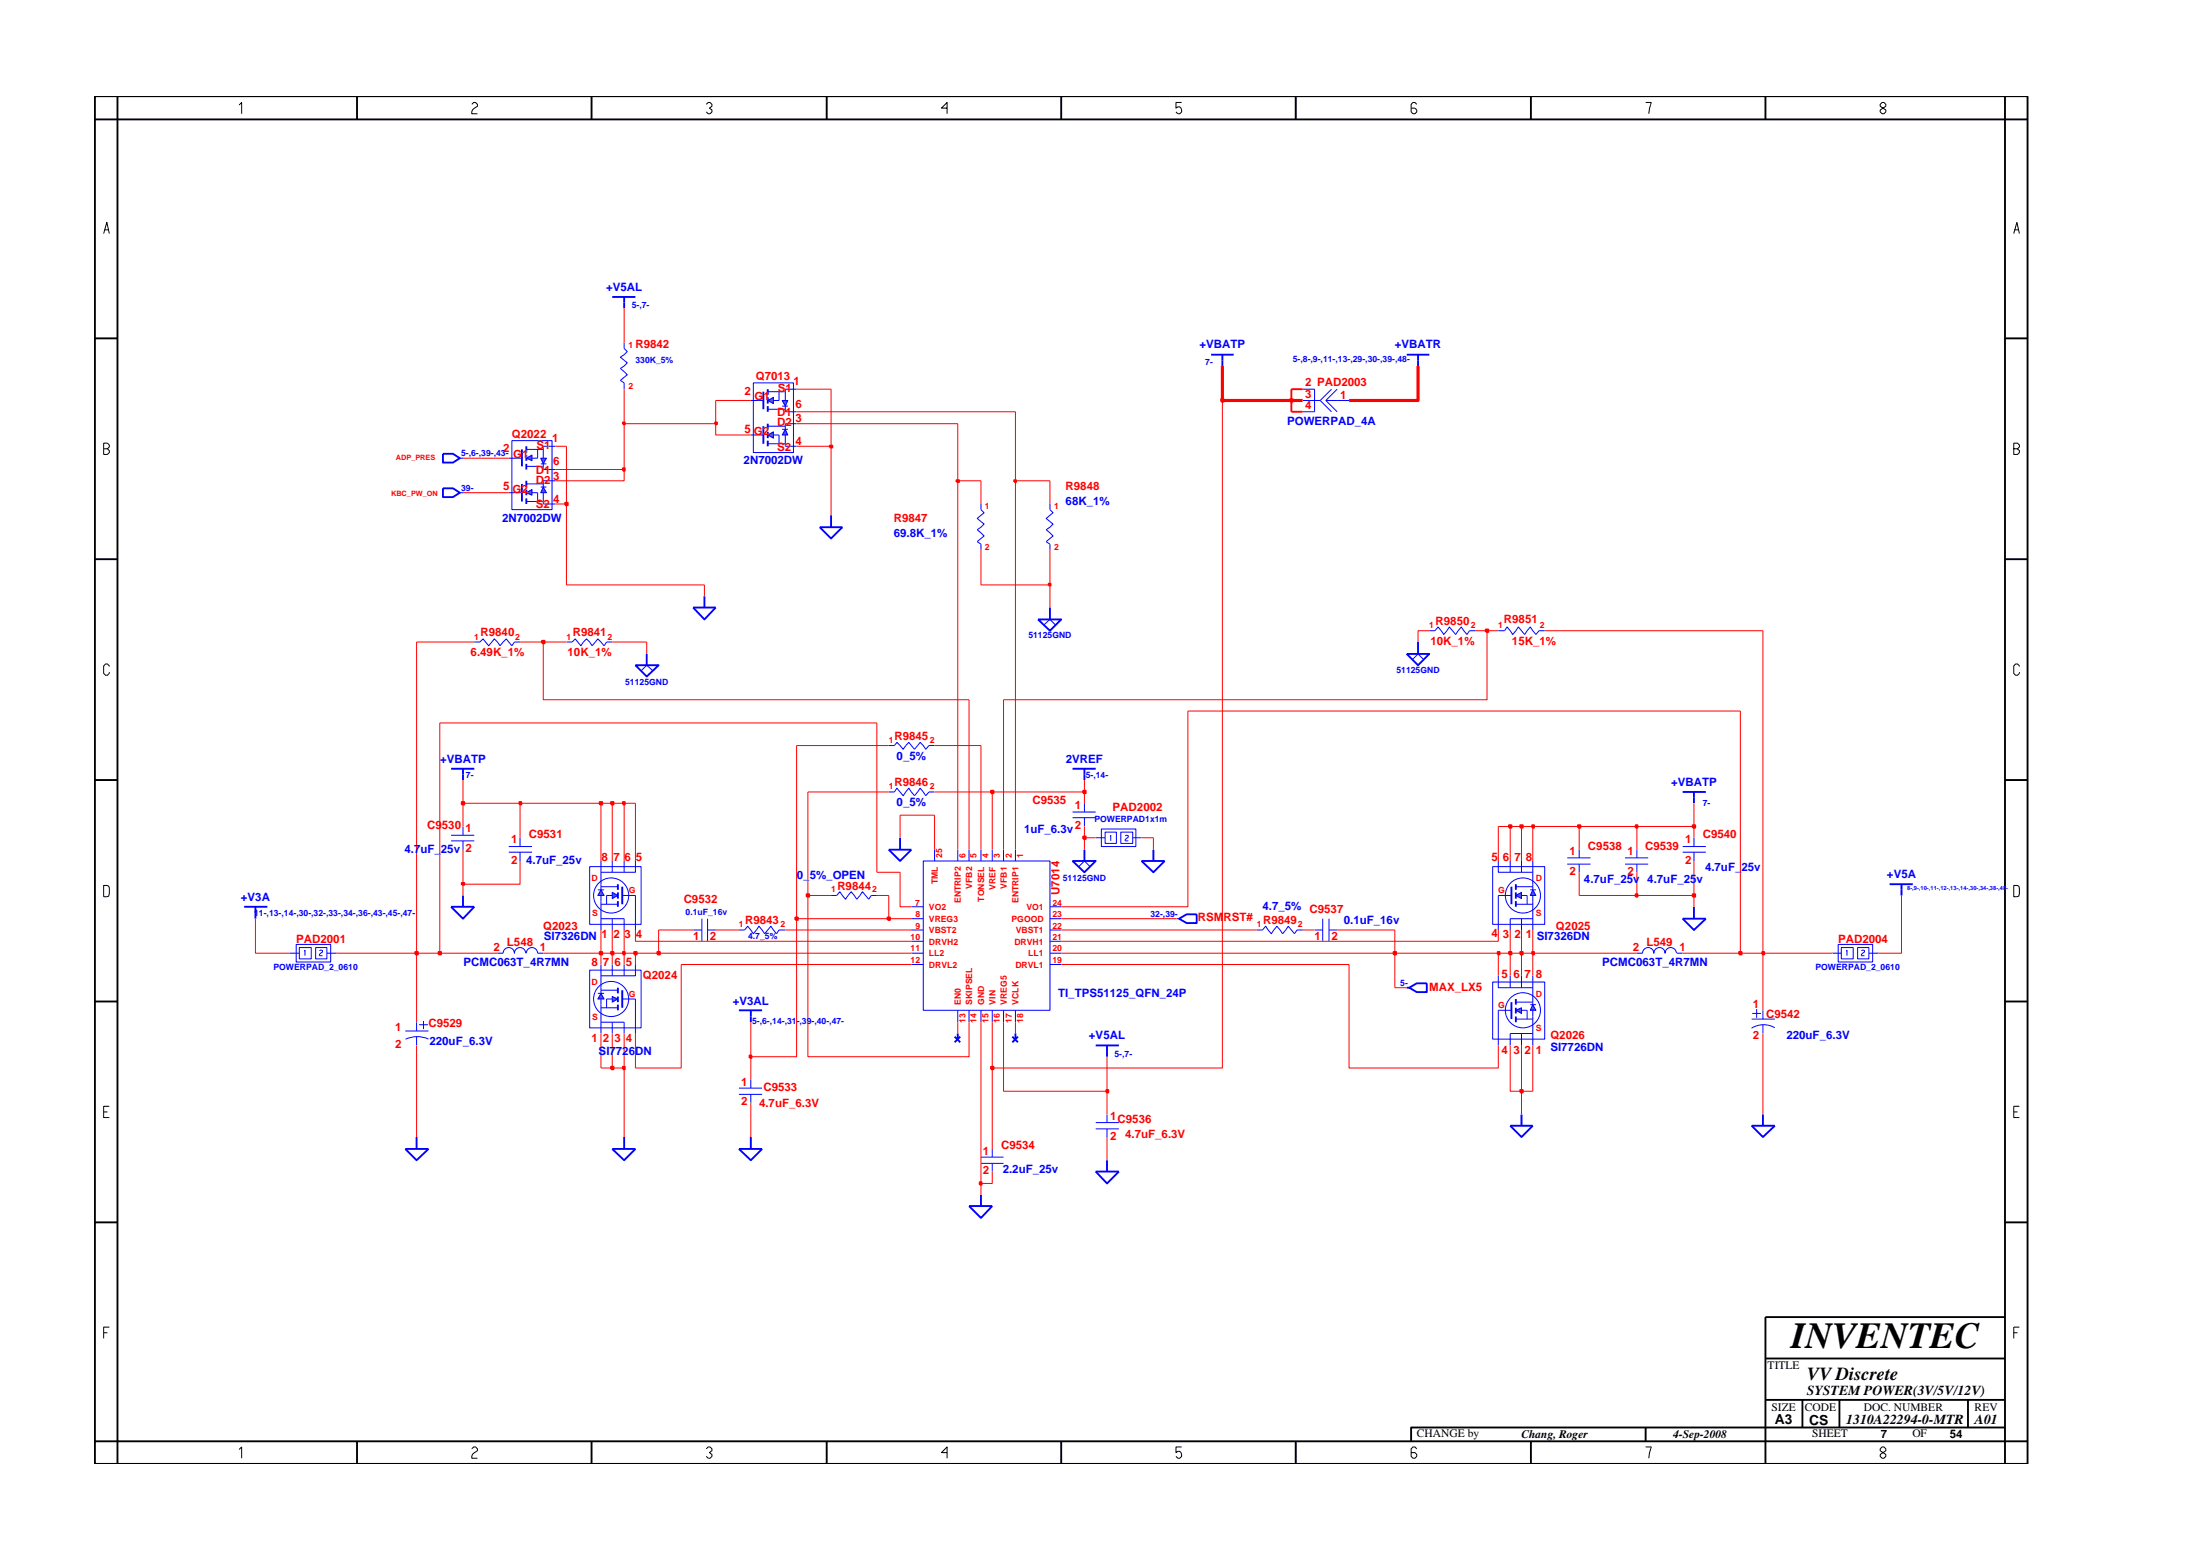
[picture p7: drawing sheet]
<svg xmlns="http://www.w3.org/2000/svg" width="297mm" height="210mm" viewBox="0 0 297 210" stroke-linecap="round" stroke-linejoin="round" font-family="sans-serif">
<g fill="none" stroke="#00f" stroke-width=".14">
<path d="M64 86.6h.8l.4-.4 .8 1 .7-1 .8 1 .9-1 .7 1 .4-.6h.7M193 85.1h.7l.5-.5 .7 1 .8-1 .8 1 .8-1 .8 1 .3-.5h.8M60.9 112.7h3.1M60.9 113.5h3.1M62.5 111.5v1.2M62.5 113.5v1.2M67.2 128.6h.7a.76 .76 0 0 1 .8-.7 .76 .76 0 0 1 .8 .7 .76 .76 0 0 1 .7-.7 .76 .76 0 0 1 .8 .7M71.1 128.6a.76 .76 0 0 1 .7-.7 .76 .76 0 0 1 .8 .7h.7M202.3 136.3h1.8M221 128.6h.8a.76 .76 0 0 1 .7-.7 .76 .76 0 0 1 .8 .7 .76 .76 0 0 1 .8-.7 .76 .76 0 0 1 .7 .7 .76 .76 0 0 1 .8-.7 .76 .76 0 0 1 .7 .7M226.4 128.6h.8M236.5 137.5h3.1"/>
<path d="M236.6 136.8h1.2M237.2 136.2v1.2M238 136.3v1.2M238 138.3v1.2M239.6 138.7a3 3 0 0 0-3.1 .1"/>
</g>
<path d="M110.7 71.1h3l-1.5 1.6zM112.2 69.5v1.6M144.8 103.7h3.1M146.4 103.7v1.6M255.1 119.3h3.2M256.7 119.3v1.5M204.1 135.2v2.3M227.2 124h3.1l-1.6 1.5zM228.7 122.4v1.6" fill="none" stroke="#00f" stroke-width=".25"/>
<path d="M207 135.6l.4 .7h-.8z" fill="#3c3cc8"/>
<path d="M206.6 135.6h.8M207 135.6l.4 .7h-.8z" fill="none" stroke="#00f" stroke-width=".14"/>
<path d="M204.7 136.3l.7-.3v.8z" fill="#3c3cc8"/>
<g fill="none" stroke="#00f" stroke-width=".14">
<path d="M68.7 66.5h1.8M86.6 90.5l.7-.7 .9 .7M190.7 89l.8-.7 .7 .7M54.7 139.1h3.2M56.2 138v1.1M56.2 139.9v1.2M56.6 138.3h1.2M57.2 137.8v1.1M169.7 125.5h.8l.4-.5 .7 1 .8-1 .8 1 .7-1 .9 1 .3-.5h.8M201.5 132.5h7.1v7.7h-7.1zM202.3 131.7v1.6h4.7M202.3 136.3v4.8"/>
<path d="M203.9 131.7v1.6M204.7 135.2h2.3M204.7 136.3l.7-.3v.8zM204.7 137.5h2.3M205.4 131.7v1.6M205.4 139.5v1.6M205.4 136.3h.8v1.2M207 131.7v3.9M207 136.3v4.8M207 139.5h-3.1v1.6M57.8 140.2a3.7 3.7 0 0 0-3 0"/>
<circle cx="205.6" cy="136.3" r="2.37"/>
</g>
<path d="M70.5 65.3v2.4M85.8 89.8h3.1l-1.6 1.5zM87.3 88.3v1.5M189.9 88.3h3.1l-1.5 1.5zM191.5 86.6v1.7M204.7 134.8v.8M204.7 136v.8M204.7 137.2v.8" fill="none" stroke="#00f" stroke-width=".25"/>
<path d="M73.3 65.7l.5 .8h-.8z" fill="#3c3cc8"/>
<path d="M73 65.7h.8M73.3 65.7l.5 .8h-.8z" fill="none" stroke="#00f" stroke-width=".14"/>
<path d="M71.1 66.5l.7-.4v.7z" fill="#3c3cc8"/>
<path d="M68.7 61.8h1.8M71.1 65.3h2.2M71.1 66.5l.7-.4v.7zM71.1 67.7h2.2M71.8 66.5h.8v1.2M73.3 66.5v1.5h1.7M75 64.9h-1.7v.8" fill="none" stroke="#00f" stroke-width=".14"/>
<path d="M70.5 60.6v2.3M71.1 64.9v.8M71.1 66.1v.7M71.1 67.3v.7" fill="none" stroke="#00f" stroke-width=".25"/>
<path d="M73 61.8h.8l-.5 .8z" fill="#3c3cc8"/>
<path d="M73 61.8h.8l-.5 .8zM73 62.6h.8" fill="none" stroke="#00f" stroke-width=".14"/>
<path d="M71.1 61.8l.7-.4v.8z" fill="#3c3cc8"/>
<path d="M69.1 59.5h5.4v9.3h-5.4zM71.1 62.9h2.2M71.1 61.8l.7-.4v.8zM71.1 60.6h2.2M72.6 60.6v1.2h-.8M73.3 62.6v.8h1.7M75 60.2h-1.7v1.6M84 120.8h1.8" fill="none" stroke="#00f" stroke-width=".14"/>
<path d="M71.1 60.2v.9M71.1 61.4v.8M71.1 62.6v.8M84 119.7v2.3" fill="none" stroke="#00f" stroke-width=".25"/>
<path d="M81.1 120.1l.5 .7h-.9z" fill="#3c3cc8"/>
<path d="M80.7 120.1h.9M81.1 120.1l.5 .7h-.9z" fill="none" stroke="#00f" stroke-width=".14"/>
<path d="M82.7 120.4l.7 .4-.7 .5z" fill="#3c3cc8"/>
<g fill="none" stroke="#00f" stroke-width=".14">
<path d="M84.3 46.3v.7l.4 .4-.9 .8 .9 .8-.9 .7 .9 .9-.9 .7 .5 .4v.8M140.9 84.4l.9-.8 .7 .8M202.3 85.1h.8l.4-.5 .7 1 .8-1 .9 1 .7-1 .8 1 .4-.5h.8M79.6 117h7v7.7h-7zM81.1 119.7h2.3M81.1 116.2v3.9M82.7 116.2v1.5M84.3 116.2v1.5M85.8 116.2v1.5h-4.7M120 106.9h.8l.3-.5 .8 1 .8-1 .8 1 .7-1 .8 1 .4-.5h.8M124.7 116.2h17.1v20.1h-17.1zM126.2 114.7v1.5"/>
<path d="M129.3 114.7v1.5M130.8 114.7v1.5M132.4 114.7v1.5M134 114.7v1.5M135.5 114.7v1.5M137.1 114.7v1.5M144.8 110.3h3.1M144.8 109.6h3.1M145.7 117l.7-.8 .8 .8M146.4 108.4v1.2M146.4 110.3v1.2M147.9 113.1h1.3"/>
<path d="M148.7 111.9h4.7v2.3h-4.7zM149.2 112.3h1.5v1.5h-1.5zM149.9 112.9l.1-.2v.8M151.3 112.3h1.6v1.5h-1.6zM151.9 112.8l.2-.1 .2 .1v.2l-.4 .3v.2h.4M152.9 113.1h1.2M39.1 128.6h1.3M40 127.5h4.6v2.3h-4.6zM40.4 127.9h1.6v1.5h-1.6zM41.1 128.4l.1-.2v.8M42.6 127.9h1.5v1.5h-1.5zM43.1 128.3l.2-.1 .2 .1v.2l-.4 .3v.2h.4"/>
<path d="M44.1 128.6h1.3M81.1 122h2.3M81.1 120.8v4.7M81.1 124h3.2v1.5M82.7 120.8h-.8v1.2M82.7 120.4l.7 .4-.7 .5zM82.7 124v1.5M85.8 120.8v4.7M112.2 120.8h.8l.4-.5 .8 1.1 .7-1.1 .8 1.1 .7-1.1 .9 1.1 .3-.6h.8M123 128.6h1.7M123 122.4h1.7M123 125.5h1.7"/>
<path d="M123 124h1.7M123 127h1.7M123 130.2h1.7M129.3 136.3v1.7M130.8 136.3v1.7M132.4 136.3v1.7M134 136.3v1.7M135.5 136.3v1.7M137.1 136.3v1.7M141.8 128.6h1.5M141.8 122.4h1.5M141.8 125.5h1.5"/>
<path d="M141.8 124h1.5M141.8 127h1.5M141.8 130.2h1.5M202.3 120.8h1.8M247.4 128.6h1.2M248.2 127.5h4.6v2.3h-4.6zM248.6 127.9h1.6v1.5h-1.6zM249.3 128.4l.1-.2v.8M250.8 127.9h1.5v1.5h-1.5zM251.3 128.3l.2-.1 .2 .1v.2l-.4 .3v.2h.4M252.3 128.6h1.3M99.8 147.7h3.1"/>
<path d="M99.8 146.8h3.1M101.4 145.7v1.1M101.4 147.7v1.1M132.4 156.2h3.1M132.4 157h3.1M134 155.1v1.1M134 157v1.1"/>
<circle cx="82.5" cy="120.8" r="2.37"/>
</g>
<g fill="none" stroke="#00f" stroke-width=".25">
<path d="M140.2 83.6h3.1l-1.5 1.5zM141.8 82v1.6M60.9 103.7h3.1M62.5 103.7v1.6M83.4 119.3v.8M120 114.7h3l-1.5 1.5zM121.5 113.1v1.6M144.8 116.2h3.1l-1.5 1.5zM146.4 114.7v1.5M204.1 119.7v2.3M227.2 106.9h3.1M228.7 106.9v1.5"/>
<path d="M83.4 120.4v.9M83.4 121.6v.8M99.8 136.3h3.1M101.4 136.3v1.7M128.9 139.9l.8 .8M129.3 139.5v.7M129.7 139.9l-.8 .8M136.7 139.9l.7 .8M137.1 139.5v.7M137.4 139.9l-.7 .8M82.7 155.1h3.1l-1.5 1.5zM84.3 153.4v1.7"/>
<path d="M99.8 155.1h3.1l-1.5 1.5zM101.4 153.4v1.7M147.9 158.1h3.2l-1.6 1.6zM149.5 156.6v1.5"/>
</g>
<path d="M207 120.1l.4 .7h-.8z" fill="#3c3cc8"/>
<path d="M206.6 120.1h.8M207 120.1l.4 .7h-.8z" fill="none" stroke="#00f" stroke-width=".14"/>
<path d="M204.7 120.8l.7-.4v.9z" fill="#3c3cc8"/>
<g fill="none" stroke="#00f" stroke-width=".14">
<path d="M101.4 58.7h1.7M62.1 61.8h.4M62.1 66.5h.4M132.4 68v.8l.5 .4-1 .8 1 .7-1 .8 1 .8-1 .8 .5 .3v.8M141.8 68v.8l.4 .4-.9 .8 .9 .7-.9 .8 .9 .8-.9 .8 .5 .3v.8M68.7 114.2h3.1M68.7 115h3.1M70.2 113.1v1.1M70.2 115v1.2M120 100.6h.8l.3-.4 .8 .9 .8-.9 .8 .9 .7-.9 .8 .9 .4-.5h.8M201.5 117h7.1v7.7h-7.1zM202.3 116.2v1.5h4.7"/>
<path d="M203.9 116.2v1.5M204.7 119.7h2.3M205.4 116.2v1.5M207 116.2v3.9M211.6 116.6h3.1M211.6 115.8h3.1M213.2 114.7v1.1M213.2 116.6v1.1M227.2 114.2h3.1M227.2 115h3.1M228.7 113.1v1.1M228.7 115v1.2"/>
<path d="M99.8 125.5h.7l.5-.5 .7 1 .8-1 .7 1 .9-1 .7 1 .4-.5h.8M202.3 120.8v4.7M204.7 120.8l.7-.4v.9zM204.7 122h2.3M205.4 124v1.5M205.4 120.8h.8v1.2M207 120.8v4.7M207 124h-3.1v1.5M147.9 151.5h3.2M147.9 152.3h3.2M149.5 150.4v1.1M149.5 152.3v1.1"/>
<circle cx="205.6" cy="120.8" r="2.37"/>
</g>
<g fill="none" stroke="#00f" stroke-width=".25">
<path d="M82.7 40.1h3.1M84.3 40.1v1.5M103.1 57.5v2.4M59.8 61.2h1.4l.9 .6-.9 .6h-1.4zM59.8 65.9h1.4l.9 .6-.9 .6h-1.4zM93.6 82h3l-1.5 1.6zM95.1 80.5v1.5M204.7 119.3v.8M33 122.4h3.1M34.5 122.4v1.6M204.7 120.4v.9M204.7 121.6v.8"/>
<path d="M54.7 155.1h3.2l-1.7 1.5zM56.2 153.4v1.7M130.8 162.8h3.2l-1.6 1.6zM132.4 161.2v1.6"/>
</g>
<path d="M106 57.9l.4 .8h-.8z" fill="#3c3cc8"/>
<path d="M105.6 57.9h.8M106 57.9l.4 .8h-.8z" fill="none" stroke="#00f" stroke-width=".14"/>
<path d="M103.7 58.7l.7-.4v.8z" fill="#3c3cc8"/>
<path d="M101.4 54h1.7M103.7 57.5h2.3M103.7 58.7l.7-.4v.8zM103.7 59.9h2.3M104.4 58.7h.8v1.2M106 58.7v1.5h1.6M107.6 57.2h-1.6v.7" fill="none" stroke="#00f" stroke-width=".14"/>
<path d="M103.1 52.9v2.3M103.7 57.2v.7M103.7 58.3v.8M103.7 59.5v.7" fill="none" stroke="#00f" stroke-width=".25"/>
<path d="M105.6 54h.8l-.4 .8z" fill="#3c3cc8"/>
<path d="M105.6 54h.8l-.4 .8zM105.6 54.8h.8" fill="none" stroke="#00f" stroke-width=".14"/>
<path d="M103.7 54l.7-.4v.9z" fill="#3c3cc8"/>
<g fill="none" stroke="#00f" stroke-width=".14">
<path d="M101.7 51.7h5.4v9.4h-5.4zM103.7 55.2h2.3M103.7 54l.7-.4v.9zM103.7 52.9h2.3M105.2 52.9v1.1h-.8M106 54.8v.8h1.6M107.6 52.5h-1.6v1.5M175.9 52.5h1.6v3.1h-1.6M175.9 54h2.4M178.3 54l1.5 1.6M179 54h3.1M179 54l1.5 1.6"/>
<path d="M179.8 52.5l-1.5 1.5M180.5 52.5l-1.5 1.5M219.4 116.6h3.1M219.4 115.8h3.1M221 114.7v1.1M221 116.6v1.1M84 134.8h1.8M93.6 125.5h1.2M94.8 124v3M95.5 125.5h1.1M95.5 124v3M158.9 124h.3"/>
<path d="M177.5 125.5h1.1M178.6 124v3M179.4 125.5h1.1M179.4 124v3"/>
</g>
<g fill="none" stroke="#00f" stroke-width=".25">
<path d="M103.7 52.5v.8M103.7 53.6v.9M103.7 54.8v.8M163.5 47.9h3.1M165 47.9v1.5M189.9 47.9h3.1M191.5 47.9v1.5M154.1 116.2h3.2l-1.6 1.5zM155.7 114.7v1.5M60.9 122.4h3.1l-1.5 1.6zM62.5 120.8v1.6M84 133.6v2.4"/>
<path d="M159.2 124l1-.6h1.4v1.2h-1.4zM189.9 133.3h.4M190.3 133.3l1-.6h1.3v1.2h-1.3zM147.9 141.1h3.2M149.5 141.1v1.5"/>
</g>
<path d="M81.1 134.1l.5 .7h-.9z" fill="#3c3cc8"/>
<path d="M80.7 134.1h.9M81.1 134.1l.5 .7h-.9z" fill="none" stroke="#00f" stroke-width=".14"/>
<path d="M82.7 134.5l.7 .3-.7 .4z" fill="#3c3cc8"/>
<g fill="none" stroke="#00f" stroke-width=".14">
<path d="M76.5 86.6h.7l.5-.4 .7 1 .8-1 .8 1 .7-1 .9 1 .3-.6h.8M79.6 130.9h7v7.8h-7zM81.1 136h2.3M81.1 133.6h2.3M81.1 130.2v3.9M81.1 134.8v4.7M81.1 138h3.2v1.5M82.7 134.8h-.8v1.2M82.7 134.5l.7 .3-.7 .4zM82.7 130.2v1.5M82.7 138v1.5M84.3 130.2v1.5"/>
<path d="M85.8 130.2v1.5h-4.7M85.8 134.8v4.7"/>
<circle cx="82.5" cy="134.8" r="2.37"/>
</g>
<path d="M83.4 133.3v.8M83.4 134.5v.7M83.4 135.6v.7M203.9 151.9h3.1l-1.6 1.5zM205.4 150.4v1.5M236.5 151.9h3.1l-1.6 1.5zM238 150.4v1.5" fill="none" stroke="#00f" stroke-width=".25"/>
<path d="M132.4 159.7v1.5" fill="none" stroke="#f00" stroke-width=".14"/>
<path d="M132.3 159.5h.2v.4h-.2z" fill="#8e2323"/>
<path d="M132.3 159.5h.2v.4h-.2z" fill="none" stroke="#f00" stroke-width=".25"/>
<path d="M132.4 138v21.7h1.6v-1.6M135.5 138v9.3h14v3.1M238 139.5v10.9M56.2 141.1v12.3M84.3 144.1v9.3M101.4 148.8v4.6M134 144.1v11M149.5 153.4v3.2M205.4 147.3v3.1" fill="none" stroke="#f00" stroke-width=".14"/>
<path d="M149.4 147.1h.2v.3h-.2z" fill="#8e2323"/>
<path d="M149.4 147.1h.2v.3h-.2z" fill="none" stroke="#f00" stroke-width=".25"/>
<path d="M149.5 142.6v4.7M203.9 141.1v6.2h1.5" fill="none" stroke="#f00" stroke-width=".14"/>
<path d="M205.3 147.1h.3v.3h-.3z" fill="#8e2323"/>
<path d="M205.3 147.1h.3v.3h-.3z" fill="none" stroke="#f00" stroke-width=".25"/>
<path d="M81.1 139.5v4.6h1.6M101.4 142.6v3.1M207 141.1v6.2h-1.6v-6.2" fill="none" stroke="#f00" stroke-width=".14"/>
<path d="M82.5 144h.3v.3h-.3z" fill="#8e2323"/>
<path d="M82.5 144h.3v.3h-.3z" fill="none" stroke="#f00" stroke-width=".25"/>
<path d="M82.7 139.5v4.6h1.6" fill="none" stroke="#f00" stroke-width=".14"/>
<path d="M84.1 144h.3v.3h-.3z" fill="#8e2323"/>
<path d="M84.1 144h.3v.3h-.3z" fill="none" stroke="#f00" stroke-width=".25"/>
<path d="M84.3 139.5v4.6M92 130.2v13.9h-6.2v-4.6" fill="none" stroke="#f00" stroke-width=".14"/>
<path d="M133.8 144h.3v.3h-.3z" fill="#8e2323"/>
<path d="M133.8 144h.3v.3h-.3z" fill="none" stroke="#f00" stroke-width=".25"/>
<path d="M165 54v90.1h-31v-6.1M182.1 130.2v13.9h20.2v-3" fill="none" stroke="#f00" stroke-width=".14"/>
<path d="M101.2 142.4h.3v.4h-.3z" fill="#8e2323"/>
<path d="M101.2 142.4h.3v.4h-.3z" fill="none" stroke="#f00" stroke-width=".25"/>
<g fill="none" stroke="#f00" stroke-width=".14">
<path d="M34.5 124v4.6h4.6M45.4 128.6h10.8v9.4M81.1 128.6v1.6M82.7 128.6v1.6M84.3 128.6v1.6M85.8 128.6v1.6M92 130.2h31M107.6 124v18.6h-6.2v-4.6M109.1 120.8v21.8h21.7v-4.6M129.3 138v1.5M137.1 138v1.5M143.3 130.2h38.8"/>
<path d="M188.3 128.6v4.7h1.6M202.3 128.6v3.1M203.9 128.6v3.1M205.4 128.6v3.1M207 128.6v3.1M238 128.6v7.7"/>
</g>
<path d="M56.1 128.5h.3v.3h-.3z" fill="#8e2323"/>
<path d="M56.1 128.5h.3v.3h-.3z" fill="none" stroke="#f00" stroke-width=".25"/>
<path d="M56.2 86.6v42h3.2" fill="none" stroke="#f00" stroke-width=".14"/>
<path d="M59.2 128.5h.3v.3h-.3z" fill="#8e2323"/>
<path d="M59.2 128.5h.3v.3h-.3z" fill="none" stroke="#f00" stroke-width=".25"/>
<path d="M59.4 97.6v31h7.8M73.3 128.6h7.8" fill="none" stroke="#f00" stroke-width=".14"/>
<path d="M81 128.5h.3v.3h-.3z" fill="#8e2323"/>
<path d="M81 128.5h.3v.3h-.3z" fill="none" stroke="#f00" stroke-width=".25"/>
<path d="M81.1 125.5v3.1h1.6" fill="none" stroke="#f00" stroke-width=".14"/>
<path d="M82.5 128.5h.3v.3h-.3z" fill="#8e2323"/>
<path d="M82.5 128.5h.3v.3h-.3z" fill="none" stroke="#f00" stroke-width=".25"/>
<path d="M82.7 125.5v3.1h1.6" fill="none" stroke="#f00" stroke-width=".14"/>
<path d="M84.1 128.5h.3v.3h-.3z" fill="#8e2323"/>
<path d="M84.1 128.5h.3v.3h-.3z" fill="none" stroke="#f00" stroke-width=".25"/>
<path d="M84.3 125.5v3.1h1.5" fill="none" stroke="#f00" stroke-width=".14"/>
<path d="M85.6 128.5h.4v.3h-.4z" fill="#8e2323"/>
<path d="M85.6 128.5h.4v.3h-.4z" fill="none" stroke="#f00" stroke-width=".25"/>
<path d="M85.8 128.6h3.1" fill="none" stroke="#f00" stroke-width=".14"/>
<path d="M88.8 128.5h.3v.3h-.3z" fill="#8e2323"/>
<path d="M88.8 128.5h.3v.3h-.3z" fill="none" stroke="#f00" stroke-width=".25"/>
<path d="M88.9 125.5v3.1h34.1M143.3 128.6h45" fill="none" stroke="#f00" stroke-width=".14"/>
<path d="M188.2 128.5h.3v.3h-.3z" fill="#8e2323"/>
<path d="M188.2 128.5h.3v.3h-.3z" fill="none" stroke="#f00" stroke-width=".25"/>
<path d="M188.3 125.5v3.1h14" fill="none" stroke="#f00" stroke-width=".14"/>
<path d="M202.2 128.5h.3v.3h-.3z" fill="#8e2323"/>
<path d="M202.2 128.5h.3v.3h-.3z" fill="none" stroke="#f00" stroke-width=".25"/>
<path d="M202.3 128.6h1.6" fill="none" stroke="#f00" stroke-width=".14"/>
<path d="M203.7 128.5h.4v.3h-.4z" fill="#8e2323"/>
<path d="M203.7 128.5h.4v.3h-.4z" fill="none" stroke="#f00" stroke-width=".25"/>
<path d="M203.9 125.5v3.1h1.5" fill="none" stroke="#f00" stroke-width=".14"/>
<path d="M205.3 128.5h.3v.3h-.3z" fill="#8e2323"/>
<path d="M205.3 128.5h.3v.3h-.3z" fill="none" stroke="#f00" stroke-width=".25"/>
<path d="M205.4 125.5v3.1h1.6" fill="none" stroke="#f00" stroke-width=".14"/>
<path d="M206.9 128.5h.2v.3h-.2z" fill="#8e2323"/>
<path d="M206.9 128.5h.2v.3h-.2z" fill="none" stroke="#f00" stroke-width=".25"/>
<path d="M207 125.5v3.1h14M227.2 128.6h7.8" fill="none" stroke="#f00" stroke-width=".14"/>
<path d="M234.8 128.5h.3v.3h-.3z" fill="#8e2323"/>
<path d="M234.8 128.5h.3v.3h-.3z" fill="none" stroke="#f00" stroke-width=".25"/>
<path d="M235 96v32.6h3" fill="none" stroke="#f00" stroke-width=".14"/>
<path d="M237.9 128.5h.3v.3h-.3z" fill="#8e2323"/>
<path d="M237.9 128.5h.3v.3h-.3z" fill="none" stroke="#f00" stroke-width=".25"/>
<path d="M238 85.1v43.5h9.4M85.8 125.5v1.5h37.2M88.9 125.5h4.7M96.6 125.5h3.2M106 125.5h17M143.3 125.5h26.4M175.9 125.5h1.6M180.5 125.5h7.8M202.3 125.5v1.5h-59M256.7 120.8v7.8h-3.1" fill="none" stroke="#f00" stroke-width=".14"/>
<path d="M107.4 123.8h.3v.3h-.3z" fill="#8e2323"/>
<path d="M107.4 123.8h.3v.3h-.3z" fill="none" stroke="#f00" stroke-width=".25"/>
<path d="M107.6 100.6v23.4h12.4" fill="none" stroke="#f00" stroke-width=".14"/>
<path d="M119.8 123.8h.4v.3h-.4z" fill="#8e2323"/>
<path d="M119.8 123.8h.4v.3h-.4z" fill="none" stroke="#f00" stroke-width=".25"/>
<path d="M160.4 96v26.4h-17.1M62.5 119.3v1.5M121.5 117.7v4.7h1.5M120 120.8v3.2h3M143.3 124h15.6M228.7 120.8v1.6" fill="none" stroke="#f00" stroke-width=".14"/>
<path d="M108.9 120.7h.3v.3h-.3z" fill="#8e2323"/>
<path d="M108.9 120.7h.3v.3h-.3z" fill="none" stroke="#f00" stroke-width=".25"/>
<path d="M109.1 106.9v13.9h3.1M213.2 117.7v3.1h7.8M118.4 120.8h1.6" fill="none" stroke="#f00" stroke-width=".14"/>
<path d="M220.8 120.7h.3v.3h-.3z" fill="#8e2323"/>
<path d="M220.8 120.7h.3v.3h-.3z" fill="none" stroke="#f00" stroke-width=".25"/>
<path d="M221 117.7v3.1h7.7" fill="none" stroke="#f00" stroke-width=".14"/>
<path d="M228.5 120.7h.4v.3h-.4z" fill="#8e2323"/>
<path d="M228.5 120.7h.4v.3h-.4z" fill="none" stroke="#f00" stroke-width=".25"/>
<path d="M228.7 116.2v4.6" fill="none" stroke="#f00" stroke-width=".14"/>
<path d="M62.3 119.2h.4v.2h-.4z" fill="#8e2323"/>
<path d="M62.3 119.2h.4v.2h-.4z" fill="none" stroke="#f00" stroke-width=".25"/>
<g fill="none" stroke="#f00" stroke-width=".14">
<path d="M129.3 64.9v49.8M137.1 64.9v49.8M118.4 97.6v20.1h3.1M130.8 94.4v20.3M135.5 94.4v20.3M62.5 114.7v4.6h7.7v-3.1M70.2 108.4v4.7M81.1 108.4v7.8M82.7 108.4v7.8M84.3 108.4v7.8M85.8 108.4v7.8M121.5 110v3.1"/>
<path d="M126.2 110v4.7M132.4 100.6v14.1M134 106.9v7.8M146.4 113.1v1.6M155.7 113.1v1.6M202.3 111.5v4.7M203.9 111.5v4.7M205.4 111.5v4.7M207 111.5v4.7M213.2 111.5v3.2M221 111.5v3.2"/>
</g>
<path d="M146.2 112.9h.4v.3h-.4z" fill="#8e2323"/>
<path d="M146.2 112.9h.4v.3h-.4z" fill="none" stroke="#f00" stroke-width=".25"/>
<path d="M62.5 108.4v3.1M146.4 111.5v1.6h1.5M154.1 113.1h1.6M202.3 111.5h1.6M228.7 111.5v1.6" fill="none" stroke="#f00" stroke-width=".14"/>
<path d="M203.7 111.4h.4v.3h-.4z" fill="#8e2323"/>
<path d="M203.7 111.4h.4v.3h-.4z" fill="none" stroke="#f00" stroke-width=".25"/>
<path d="M203.9 111.5h1.5" fill="none" stroke="#f00" stroke-width=".14"/>
<path d="M205.3 111.4h.3v.3h-.3z" fill="#8e2323"/>
<path d="M205.3 111.4h.3v.3h-.3z" fill="none" stroke="#f00" stroke-width=".25"/>
<path d="M205.4 111.5h1.6" fill="none" stroke="#f00" stroke-width=".14"/>
<path d="M206.9 111.4h.2v.3h-.2z" fill="#8e2323"/>
<path d="M206.9 111.4h.2v.3h-.2z" fill="none" stroke="#f00" stroke-width=".25"/>
<path d="M207 111.5h6.2" fill="none" stroke="#f00" stroke-width=".14"/>
<path d="M213 111.4h.4v.3h-.4z" fill="#8e2323"/>
<path d="M213 111.4h.4v.3h-.4z" fill="none" stroke="#f00" stroke-width=".25"/>
<path d="M213.2 111.5h7.8" fill="none" stroke="#f00" stroke-width=".14"/>
<path d="M220.8 111.4h.3v.3h-.3z" fill="#8e2323"/>
<path d="M220.8 111.4h.3v.3h-.3z" fill="none" stroke="#f00" stroke-width=".25"/>
<path d="M221 111.5h7.7" fill="none" stroke="#f00" stroke-width=".14"/>
<path d="M228.5 111.4h.4v.3h-.4z" fill="#8e2323"/>
<path d="M228.5 111.4h.4v.3h-.4z" fill="none" stroke="#f00" stroke-width=".25"/>
<path d="M121.5 110h4.7M228.7 108.4v3.1" fill="none" stroke="#f00" stroke-width=".14"/>
<path d="M62.3 108.2h.4v.4h-.4z" fill="#8e2323"/>
<path d="M62.3 108.2h.4v.4h-.4z" fill="none" stroke="#f00" stroke-width=".25"/>
<path d="M62.5 105.3v3.1h7.7" fill="none" stroke="#f00" stroke-width=".14"/>
<path d="M70.1 108.2h.3v.4h-.3z" fill="#8e2323"/>
<path d="M70.1 108.2h.3v.4h-.3z" fill="none" stroke="#f00" stroke-width=".25"/>
<path d="M70.2 108.4h10.9" fill="none" stroke="#f00" stroke-width=".14"/>
<path d="M81 108.2h.3v.4h-.3z" fill="#8e2323"/>
<path d="M81 108.2h.3v.4h-.3z" fill="none" stroke="#f00" stroke-width=".25"/>
<path d="M81.1 108.4h1.6" fill="none" stroke="#f00" stroke-width=".14"/>
<path d="M82.5 108.2h.3v.4h-.3z" fill="#8e2323"/>
<path d="M82.5 108.2h.3v.4h-.3z" fill="none" stroke="#f00" stroke-width=".25"/>
<path d="M82.7 108.4h1.6" fill="none" stroke="#f00" stroke-width=".14"/>
<path d="M84.1 108.2h.3v.4h-.3z" fill="#8e2323"/>
<path d="M84.1 108.2h.3v.4h-.3z" fill="none" stroke="#f00" stroke-width=".25"/>
<path d="M84.3 108.4h1.5M109.1 106.9h10.9M126.2 106.9h7.8M146.4 106.9v1.5" fill="none" stroke="#f00" stroke-width=".14"/>
<path d="M133.8 106.7h.3v.3h-.3z" fill="#8e2323"/>
<path d="M133.8 106.7h.3v.3h-.3z" fill="none" stroke="#f00" stroke-width=".25"/>
<path d="M134 106.9h12.4" fill="none" stroke="#f00" stroke-width=".14"/>
<path d="M146.2 106.7h.4v.3h-.4z" fill="#8e2323"/>
<path d="M146.2 106.7h.4v.3h-.4z" fill="none" stroke="#f00" stroke-width=".25"/>
<path d="M56.2 86.6h7.8M59.4 97.6h59M70.2 86.6h3.1v7.8h57.5M87.3 86.6v1.7M160.4 96h74.6M200.8 85.1v9.3h-65.3M107.6 100.6h12.4M126.2 100.6h6.2M146.4 105.3v1.6" fill="none" stroke="#f00" stroke-width=".14"/>
<path d="M73.2 86.5h.3v.3h-.3z" fill="#8e2323"/>
<path d="M73.2 86.5h.3v.3h-.3z" fill="none" stroke="#f00" stroke-width=".25"/>
<path d="M73.3 86.6h3.2M82.7 86.6h4.6M193 85.1h-1.5v1.5M199.2 85.1h1.6" fill="none" stroke="#f00" stroke-width=".14"/>
<path d="M200.6 84.9h.3v.4h-.3z" fill="#8e2323"/>
<path d="M200.6 84.9h.3v.4h-.3z" fill="none" stroke="#f00" stroke-width=".25"/>
<path d="M76.5 68v10.9h18.6v1.6M132.4 74.2v4.7h9.4v3.1M200.8 85.1h1.5M208.6 85.1h29.4" fill="none" stroke="#f00" stroke-width=".14"/>
<path d="M141.6 78.8h.2v.2h-.2z" fill="#8e2323"/>
<path d="M141.6 78.8h.2v.2h-.2z" fill="none" stroke="#f00" stroke-width=".25"/>
<path d="M75 68h1.5M112.2 60.2v9.3M141.8 74.2v4.7" fill="none" stroke="#f00" stroke-width=".14"/>
<path d="M76.3 67.8h.4v.4h-.4z" fill="#8e2323"/>
<path d="M76.3 67.8h.4v.4h-.4z" fill="none" stroke="#f00" stroke-width=".25"/>
<path d="M62.5 66.5h6.2M76.5 60.2v7.8M84.3 63.4v1.5h-9.3M132.4 64.9v3.1M141.8 64.9v3.1" fill="none" stroke="#f00" stroke-width=".14"/>
<path d="M129.1 64.8h.4v.3h-.4z" fill="#8e2323"/>
<path d="M129.1 64.8h.4v.3h-.4z" fill="none" stroke="#f00" stroke-width=".25"/>
<path d="M129.3 57.2v7.7h3.1" fill="none" stroke="#f00" stroke-width=".14"/>
<path d="M136.9 64.8h.3v.3h-.3z" fill="#8e2323"/>
<path d="M136.9 64.8h.3v.3h-.3z" fill="none" stroke="#f00" stroke-width=".25"/>
<path d="M137.1 55.6v9.3h4.7M75 63.4h9.3" fill="none" stroke="#f00" stroke-width=".14"/>
<path d="M84.1 63.2h.3v.3h-.3z" fill="#8e2323"/>
<path d="M84.1 63.2h.3v.3h-.3z" fill="none" stroke="#f00" stroke-width=".25"/>
<path d="M84.3 57.2v6.2M62.5 61.8h6.2M75 60.2h1.5M107.6 60.2h4.6" fill="none" stroke="#f00" stroke-width=".14"/>
<path d="M112 60.1h.4v.3h-.4z" fill="#8e2323"/>
<path d="M112 60.1h.4v.3h-.4z" fill="none" stroke="#f00" stroke-width=".25"/>
<path d="M96.6 57.2v1.5h4.8M112.2 52.5v7.7" fill="none" stroke="#f00" stroke-width=".14"/>
<path d="M84.1 57h.3v.3h-.3z" fill="#8e2323"/>
<path d="M84.1 57h.3v.3h-.3z" fill="none" stroke="#f00" stroke-width=".25"/>
<path d="M84.3 52.5v4.7h12.3" fill="none" stroke="#f00" stroke-width=".14"/>
<path d="M96.5 57h.3v.3h-.3z" fill="#8e2323"/>
<path d="M96.5 57h.3v.3h-.3zM174.4 54v1.6h1.5" fill="none" stroke="#f00" stroke-width=".25"/>
<path d="M101.4 54h-4.8v3.2M107.6 57.2h21.7M107.6 55.6h29.5" fill="none" stroke="#f00" stroke-width=".14"/>
<path d="M164.9 53.9h.3v.3h-.3z" fill="#8e2323"/>
<path d="M164.9 53.9h.3v.3h-.3z" fill="none" stroke="#f00" stroke-width=".25"/>
<path d="M165 49.4v4.6h9.4" fill="none" stroke="#f00" stroke-width=".42"/>
<path d="M174.2 53.9h.3v.3h-.3z" fill="#8e2323"/>
<path d="M174.2 53.9h.3v.3h-.3zM175.9 52.5h-1.5v1.5" fill="none" stroke="#f00" stroke-width=".25"/>
<path d="M174.4 54h1.5M191.5 49.4v4.6h-9.4" fill="none" stroke="#f00" stroke-width=".42"/>
<path d="M84.3 41.6v4.7M107.6 52.5h4.6" fill="none" stroke="#f00" stroke-width=".14"/>
<g fill="none" stroke="#000" stroke-width=".25">
<path d="M12.8 13h261v184.6h-261zM15.9 13v184.6M48.2 13v3.1M79.9 13v3.1M111.6 13v3.1M143.3 13v3.1M174.9 13v3.1M206.7 13v3.1M238.4 13v3.1M270.7 13v184.6M273.8 16.1h-261M12.8 45.7h3.1"/>
<path d="M270.7 45.7h3.1M12.8 75.5h3.1M270.7 75.5h3.1M12.8 105.3h3.1M270.7 105.3h3.1M12.8 135.2h3.1M270.7 135.2h3.1M12.8 165h3.1M270.7 177.7h-32.3v19.9M270.7 165h3.1M48.2 194.5v3.1M79.9 194.5v3.1"/>
<path d="M111.6 194.5v3.1M143.3 194.5v3.1M174.9 194.5v3.1M206.7 194.5v3.1M222.2 192.6v1.9M238.4 183.3h32.3M238.4 188.9h32.3M243.4 188.9v3.7M248.4 188.9v3.7M265.7 188.9v3.7M270.7 192.6h-80.2v1.9M273.8 194.5h-261"/>
</g>
<g fill="none" stroke="#000" stroke-width=".14">
<path d="M32.3 14.2l.3-.4v1.6M63.7 14.1l.3-.3h.2l.3 .3v.2l-.5 .4-.3 .4v.3h.8M95.4 14.1l.2-.3h.3l.2 .3v.2l-.3 .3 .3 .2v.3l-.2 .3h-.3l-.2-.3M127.9 14.6h-.8l.8-.8v1.6M159.5 13.8h-.7v.8l.2-.2a.5 .5 0 0 1 .5 .7l-.2 .3h-.3l-.2-.3M191.3 14.1l-.3-.3h-.2l-.3 .3v1l.3 .3h.2l.3-.3v-.3l-.3-.2h-.5M222.2 13.8h.8l-.4 1.6M254.1 13.8l-.2 .3v.2l.7 .5v.3l-.2 .3h-.3l-.2-.3v-.3l.7-.5v-.2l-.2-.3zM14 31.5l.4-1.5 .4 1.5M14.1 31h.6M272 31h.6M272.7 31.5l-.4-1.5-.4 1.5"/>
<path d="M14 59.8h.5l.3 .3v.2l-.3 .3 .3 .2v.3l-.3 .2h-.5zM14 60.6h.5M271.9 60.6h.5l.3-.3v-.2l-.3-.3h-.5v1.5h.5l.3-.2v-.3l-.3-.2M14.8 89.9l-.3-.3h-.2l-.3 .3v1l.3 .2h.2l.3-.2v-.2M272.7 89.9l-.3-.3h-.3l-.2 .3v1l.2 .2h.3l.3-.2v-.2M14 119.5l.7 .1 .1 .2-.1 1.1-.7 .1zM271.9 119.5l.7 .1 .1 .2-.1 1.1-.7 .1zM14 150.1h.5M14.8 149.3h-.8v1.5h.8M271.9 150.1h.5M272.7 149.3h-.8v1.5h.8M14 179.9h.5"/>
<path d="M14.8 179.1h-.8v1.5M271.9 179.9h.5M272.7 179.1h-.8v1.5M32.3 195.6l.3-.3v1.5M63.7 195.5l.3-.2h.2l.3 .2v.3l-.5 .3-.3 .4v.3h.8M95.4 195.5l.2-.2h.3l.2 .2v.3l-.3 .2 .3 .3v.2l-.2 .3h-.3l-.2-.3M127.9 196h-.8l.8-.7v1.5M159.5 195.3h-.7v.7l.2-.1a.5 .5 0 0 1 .5 .6l-.2 .3h-.3l-.2-.3M191.3 195.5l-.3-.2h-.2l-.3 .2v1l.3 .3h.2l.3-.3v-.2l-.3-.3h-.5M222.2 195.3h.8l-.4 1.5M254.1 195.3l-.2 .2v.3l.7 .5v.2l-.2 .3h-.3l-.2-.3v-.2l.7-.5v-.3l-.2-.2z"/>
</g>
<text font-size="5" x="241.8" y="182">INVENTEC</text>
<text font-size="2.5" x="244" y="186.3">VV Discrete</text>
<g font-size="1.9">
<text x="244" y="188.2">SYSTEM POWER(3V/5V/12V)</text>
<text x="239.6" y="192.2">A3</text>
<text x="244.3" y="192.3">CS</text>
<text x="249.3" y="192.2">1310A22294-0-MTR</text>
<text x="266.6" y="192.2">A01</text>
</g>
<g font-size="1.6" fill="#00f">
<text x="81.8" y="39.3">+V5AL</text>
<text x="162" y="47">+VBATP</text>
<text x="188.3" y="47">+VBATR</text>
<text x="173.8" y="57.3">POWERPAD_4A</text>
<text x="100.4" y="62.6">2N7002DW</text>
<text x="67.8" y="70.4">2N7002DW</text>
<text x="143.9" y="68.1">68K_1%</text>
<text x="120.7" y="72.4">69.8K_1%</text>
<text x="59.4" y="103">+VBATP</text>
<text x="121.1" y="102.6">0_5%</text>
<text x="143.9" y="103">2VREF</text>
<text x="225.6" y="106.1">+VBATP</text>
<text x="121.1" y="108.8">0_5%</text>
<text x="138.3" y="112.4">1uF_6.3v</text>
<text x="54.6" y="115.1">4.7uF_25v</text>
<text x="71" y="116.6">4.7uF_25v</text>
<text x="107.6" y="118.6">0_5%_OPEN</text>
<text x="213.9" y="119.1">4.7uF_25v</text>
<text x="222.4" y="119.1">4.7uF_25v</text>
<text x="230.2" y="117.5">4.7uF_25v</text>
<text x="254.8" y="118.5">+V5A</text>
<text x="32.5" y="121.6">+V3A</text>
<text x="170.5" y="122.8">4.7_5%</text>
<text x="181.4" y="124.7">0.1uF_16v</text>
<text x="62.6" y="130.3">PCMC063T_4R7MN</text>
<text x="73.4" y="126.9">SI7326DN</text>
<text x="207.5" y="126.9">SI7326DN</text>
<text x="216.3" y="130.3">PCMC063T_4R7MN</text>
<text x="98.9" y="135.6">+V3AL</text>
<text x="142.9" y="134.5">TI_TPS51125_QFN_24P</text>
<text x="58" y="141.1">220uF_6.3V</text>
<text x="80.8" y="142.4">SI7726DN</text>
<text x="147" y="140.2">+V5AL</text>
<text x="209.3" y="141.8">SI7726DN</text>
<text x="241.2" y="140.2">220uF_6.3V</text>
<text x="135.4" y="158.2">2.2uF_25v</text>
</g>
<g font-size="1.6" fill="#f00">
<text x="85.8" y="47">R9842</text>
<text x="100.5" y="53.3">2</text>
<text x="102.1" y="51.3">Q7013</text>
<text x="105" y="52.8">S1</text>
<text x="107.1" y="51.9">1</text>
<text x="176.2" y="52.1">2 PAD2003</text>
<text x="176.2" y="53.7">3</text>
<text x="181" y="53.9">1</text>
<text x="69.1" y="59.1">Q2022</text>
<text x="74.5" y="59.7">1</text>
<text x="100.5" y="58.4">5</text>
<text x="101.8" y="58.7">G2</text>
<text x="101.9" y="54">G1</text>
<text x="104.9" y="56.2">D1</text>
<text x="104.9" y="57.5">D2</text>
<text x="107.4" y="55">6</text>
<text x="107.4" y="56.9">3</text>
<text x="176.2" y="55.2">4</text>
<text x="67.9" y="61">2</text>
<text x="69.3" y="61.8">G1</text>
<text x="72.3" y="65.3">D2</text>
<text x="72.3" y="63.9">D1</text>
<text x="72.4" y="60.6">S1</text>
<text x="74.7" y="62.7">6</text>
<text x="74.7" y="64.7">3</text>
<text x="104.9" y="60.8">S2</text>
<text x="107.4" y="60.1">4</text>
<text x="67.9" y="66.2">5</text>
<text x="69.2" y="66.5">G2</text>
<text x="72.3" y="68.6">S2</text>
<text x="74.7" y="67.8">4</text>
<text x="120.7" y="70.5">R9847</text>
<text x="143.9" y="66.2">R9848</text>
<text x="63.5" y="88.6">6.49K_1%</text>
<text x="64.9" y="85.9">R9840</text>
<text x="76.6" y="88.6">10K_1%</text>
<text x="77.3" y="85.9">R9841</text>
<text x="193.1" y="87.1">10K_1%</text>
<text x="193.8" y="84.4">R9850</text>
<text x="203.1" y="84">R9851</text>
<text x="204.1" y="87.1">15K_1%</text>
<text x="120.8" y="99.9">R9845</text>
<text x="120.8" y="106.1">R9846</text>
<text x="57.7" y="111.9">C9530</text>
<text x="62.9" y="112.3">1</text>
<text x="69" y="113.8">1</text>
<text x="71.4" y="113">C9531</text>
<text x="139.4" y="108.5">C9535</text>
<text x="145.1" y="109.2">1</text>
<text x="145.1" y="111.9">2</text>
<text x="150.2" y="109.4">PAD2002</text>
<text x="227.5" y="113.8">1</text>
<text x="229.9" y="113">C9540</text>
<text x="62.9" y="115">2</text>
<text x="69" y="116.6">2</text>
<text x="81.2" y="116.2">8 7 6 5</text>
<text x="201.4" y="116.2">5</text>
<text x="202.9" y="116.2">6</text>
<text x="204.5" y="116.2">7</text>
<text x="206" y="116.2">8</text>
<text x="211.9" y="115.4">1</text>
<text x="211.9" y="118.1">2</text>
<text x="214.4" y="114.6">C9538</text>
<text x="219.7" y="115.4">1</text>
<text x="219.7" y="118.1">2</text>
<text x="222.1" y="114.6">C9539</text>
<text x="227.5" y="116.6">2</text>
<text x="73.3" y="125.5">Q2023</text>
<text x="92.3" y="121.9">C9532</text>
<text x="100.6" y="124.7">R9843</text>
<text x="113.1" y="120.1">R9844</text>
<text x="143.1" y="120.8" transform="rotate(-90 143.1 120.8)">U7014</text>
<text x="161.7" y="124.3">RSMRST#</text>
<text x="170.5" y="124.7">R9849</text>
<text x="176.8" y="123.2">C9537</text>
<text x="210.1" y="125.5">Q2025</text>
<text x="40" y="127.3">PAD2001</text>
<text x="66.6" y="128.4">2</text>
<text x="68.4" y="127.6">L548</text>
<text x="72.9" y="128.4">1</text>
<text x="79.9" y="130.4">8 7 6 5</text>
<text x="81.2" y="126.5">1 2 3</text>
<text x="85.9" y="126.5">4</text>
<text x="93.6" y="126.9">1</text>
<text x="95.9" y="126.9">2</text>
<text x="177.5" y="126.9">1</text>
<text x="179.8" y="126.9">2</text>
<text x="201.4" y="126.4">4</text>
<text x="202.7" y="131.9">5</text>
<text x="202.9" y="126.5">3</text>
<text x="204.3" y="131.9">6</text>
<text x="204.5" y="126.5">2</text>
<text x="205.9" y="131.9">7</text>
<text x="206" y="126.5">1</text>
<text x="207.4" y="131.9">8</text>
<text x="220.5" y="128.4">2</text>
<text x="222.3" y="127.6">L549</text>
<text x="226.7" y="128.4">1</text>
<text x="248.2" y="127.3">PAD2004</text>
<text x="86.8" y="132.1">Q2024</text>
<text x="193" y="133.7">MAX_LX5</text>
<text x="236.7" y="136">1</text>
<text x="238.4" y="137.4">C9542</text>
<text x="53.4" y="139.1">1</text>
<text x="53.4" y="141.4">2</text>
<text x="57.9" y="138.6">C9529</text>
<text x="79.9" y="140.7">1 2 3</text>
<text x="84.5" y="140.7">4</text>
<text x="202.7" y="142.3">4</text>
<text x="204.3" y="142.3">3</text>
<text x="205.9" y="142.3">2</text>
<text x="207.4" y="142.3">1</text>
<text x="209.3" y="140.2">Q2026</text>
<text x="236.7" y="140.2">2</text>
<text x="100.1" y="146.5">1</text>
<text x="100.1" y="149.2">2</text>
<text x="102.5" y="149.4">4.7uF_6.3V</text>
<text x="103.1" y="147.2">C9533</text>
<text x="132.7" y="155.8">1</text>
<text x="135.2" y="155">C9534</text>
<text x="149.9" y="151.2">1</text>
<text x="149.9" y="153.8">2</text>
<text x="150.9" y="151.6">C9536</text>
<text x="151.9" y="153.6">4.7uF_6.3V</text>
<text x="132.7" y="158.5">2</text>
</g>
<g font-size="1.6">
<text x="238.7" y="184.8">TITLE</text>
<text x="239.2" y="190.4">SIZE</text>
<text x="243.7" y="190.4">CODE</text>
<text x="251.6" y="190.4">DOC. NUMBER</text>
<text x="266.6" y="190.4">REV</text>
<text x="191.3" y="193.9">CHANGE by</text>
<text x="205.4" y="194.1">Chang, Roger</text>
<text x="225.9" y="194.1">4-Sep-2008</text>
<text x="244.7" y="193.9">SHEET</text>
<text x="253.9" y="194.1">7</text>
<text x="258.2" y="193.9">OF</text>
<text x="263.3" y="194.1">54</text>
</g>
<g font-size="1.2" fill="#00f">
<text x="85.3" y="41.6">5-,7-</text>
<text x="85.8" y="49">330K_5%</text>
<text x="162.7" y="49.3">7-</text>
<text x="174.6" y="48.9">5-,8-,9-,11-,13-,29-,30-,39-,48-</text>
<text x="62.3" y="61.6">5-,6-,39-,43-</text>
<text x="62.3" y="66.2">39-</text>
<text x="138.8" y="86.2">51125GND</text>
<text x="84.4" y="92.4">51125GND</text>
<text x="188.5" y="90.8">51125GND</text>
<text x="62.9" y="105">7-</text>
<text x="146.6" y="105">5-,14-</text>
<text x="147.8" y="110.9">POWERPAD1x1m</text>
<text x="229.9" y="108.8">7-</text>
<text x="143.5" y="118.8">51125GND</text>
<text x="34.3" y="123.7">11-,13-,14-,30-,32-,33-,34-,36-,43-,45-,47-</text>
<text x="92.6" y="123.4">0.1uF_16v</text>
<text x="155.3" y="123.7">32-,39-</text>
<text x="36.9" y="130.9">POWERPAD_2_0610</text>
<text x="101" y="126.8">4.7_5%</text>
<text x="245.1" y="130.9">POWERPAD_2_0610</text>
<text x="189.1" y="133.1">5-</text>
<text x="101.5" y="138.2">5-,6-,14-,31-,39-,40-,47-</text>
<text x="150.5" y="142.6">5-,7-</text>
</g>
<g font-size="1.2" fill="#f00">
<text x="84.9" y="47">1</text>
<text x="84.9" y="52.5">2</text>
<text x="133" y="68.7">1</text>
<text x="142.4" y="68.7">1</text>
<text x="133" y="74.2">2</text>
<text x="142.4" y="74.2">2</text>
<text x="64" y="86.3">1</text>
<text x="69.6" y="86.3">2</text>
<text x="76.5" y="86.3">1</text>
<text x="82" y="86.3">2</text>
<text x="193" y="84.7">1</text>
<text x="198.6" y="84.7">2</text>
<text x="202.3" y="84.7">1</text>
<text x="207.9" y="84.7">2</text>
<text x="120" y="100.3">1</text>
<text x="125.5" y="100.3">2</text>
<text x="120" y="106.5">1</text>
<text x="125.5" y="106.5">2</text>
<text x="79.9" y="118.9">D</text>
<text x="126.6" y="119.3" transform="rotate(-90 126.6 119.3)">TML</text>
<text x="127.2" y="115.8" transform="rotate(-90 127.2 115.8)">25</text>
<text x="130.3" y="115.8" transform="rotate(-90 130.3 115.8)">6</text>
<text x="131.3" y="119.9" transform="rotate(-90 131.3 119.9)">VFB2</text>
<text x="131.9" y="115.8" transform="rotate(-90 131.9 115.8)">5</text>
<text x="133.5" y="115.8" transform="rotate(-90 133.5 115.8)">4</text>
<text x="135" y="115.8" transform="rotate(-90 135 115.8)">3</text>
<text x="135.9" y="119.9" transform="rotate(-90 135.9 119.9)">VFB1</text>
<text x="136.6" y="115.8" transform="rotate(-90 136.6 115.8)">2</text>
<text x="138.1" y="115.8" transform="rotate(-90 138.1 115.8)">1</text>
<text x="207.4" y="118.9">D</text>
<text x="79.9" y="123.7">S</text>
<text x="84.9" y="120.5">G</text>
<text x="99.8" y="125.1">1</text>
<text x="105.4" y="125.1">2</text>
<text x="112.2" y="120.4">1</text>
<text x="117.7" y="120.4">2</text>
<text x="123.6" y="122.2">7</text>
<text x="123.6" y="123.7">8</text>
<text x="123.6" y="125.3">9</text>
<text x="125.4" y="124.4">VREG3</text>
<text x="125.4" y="125.9">VBST2</text>
<text x="125.4" y="122.8">VO2</text>
<text x="129.7" y="121.9" transform="rotate(-90 129.7 121.9)">ENTRIP2</text>
<text x="132.9" y="121.7" transform="rotate(-90 132.9 121.7)">TONSEL</text>
<text x="134.4" y="120.1" transform="rotate(-90 134.4 120.1)">VREF</text>
<text x="136.6" y="124.4">PGOOD</text>
<text x="137.2" y="125.9">VBST1</text>
<text x="137.5" y="121.9" transform="rotate(-90 137.5 121.9)">ENTRIP1</text>
<text x="138.6" y="122.8">VO1</text>
<text x="142.1" y="125.3">22</text>
<text x="142.1" y="122.2">24</text>
<text x="142.1" y="123.7">23</text>
<text x="169.7" y="125.1">1</text>
<text x="175.2" y="125.1">2</text>
<text x="202.3" y="120.5">G</text>
<text x="207.4" y="123.7">S</text>
<text x="122.9" y="126.9">10</text>
<text x="122.9" y="130">12</text>
<text x="122.9" y="128.4">11</text>
<text x="125.4" y="127.5">DRVH2</text>
<text x="125.4" y="130.6">DRVL2</text>
<text x="125.4" y="129.1">LL2</text>
<text x="137" y="127.5">DRVH1</text>
<text x="137.1" y="130.6">DRVL1</text>
<text x="138.8" y="129.1">LL1</text>
<text x="142.1" y="126.9">21</text>
<text x="142.1" y="130">19</text>
<text x="142.1" y="128.4">20</text>
<text x="79.9" y="133">D</text>
<text x="79.9" y="137.6">S</text>
<text x="84.9" y="134.5">G</text>
<text x="129.7" y="135.6" transform="rotate(-90 129.7 135.6)">EN0</text>
<text x="131.3" y="135.6" transform="rotate(-90 131.3 135.6)">SKIPSEL</text>
<text x="132.9" y="135.6" transform="rotate(-90 132.9 135.6)">GND</text>
<text x="134.4" y="135.6" transform="rotate(-90 134.4 135.6)">VIN</text>
<text x="135.9" y="135.6" transform="rotate(-90 135.9 135.6)">VREG5</text>
<text x="137.5" y="135.6" transform="rotate(-90 137.5 135.6)">VCLK</text>
<text x="202.3" y="136">G</text>
<text x="207.4" y="134.5">D</text>
<text x="130.3" y="138.1" transform="rotate(-90 130.3 138.1)">13</text>
<text x="131.9" y="138.1" transform="rotate(-90 131.9 138.1)">14</text>
<text x="133.5" y="138.1" transform="rotate(-90 133.5 138.1)">15</text>
<text x="135" y="138.1" transform="rotate(-90 135 138.1)">16</text>
<text x="136.6" y="138.1" transform="rotate(-90 136.6 138.1)">17</text>
<text x="138.1" y="138.1" transform="rotate(-90 138.1 138.1)">18</text>
<text x="207.4" y="139.2">S</text>
</g>
<g font-size="1" fill="#f00">
<text x="53.4" y="62">ADP_PRES</text>
<text x="52.8" y="67">KBC_PW_ON</text>
</g>
<text font-size=".8" fill="#00f" x="257.5" y="120.2">8-,9-,10-,11-,12-,13-,14-,30-,34-,38-,48-</text>
</svg>
